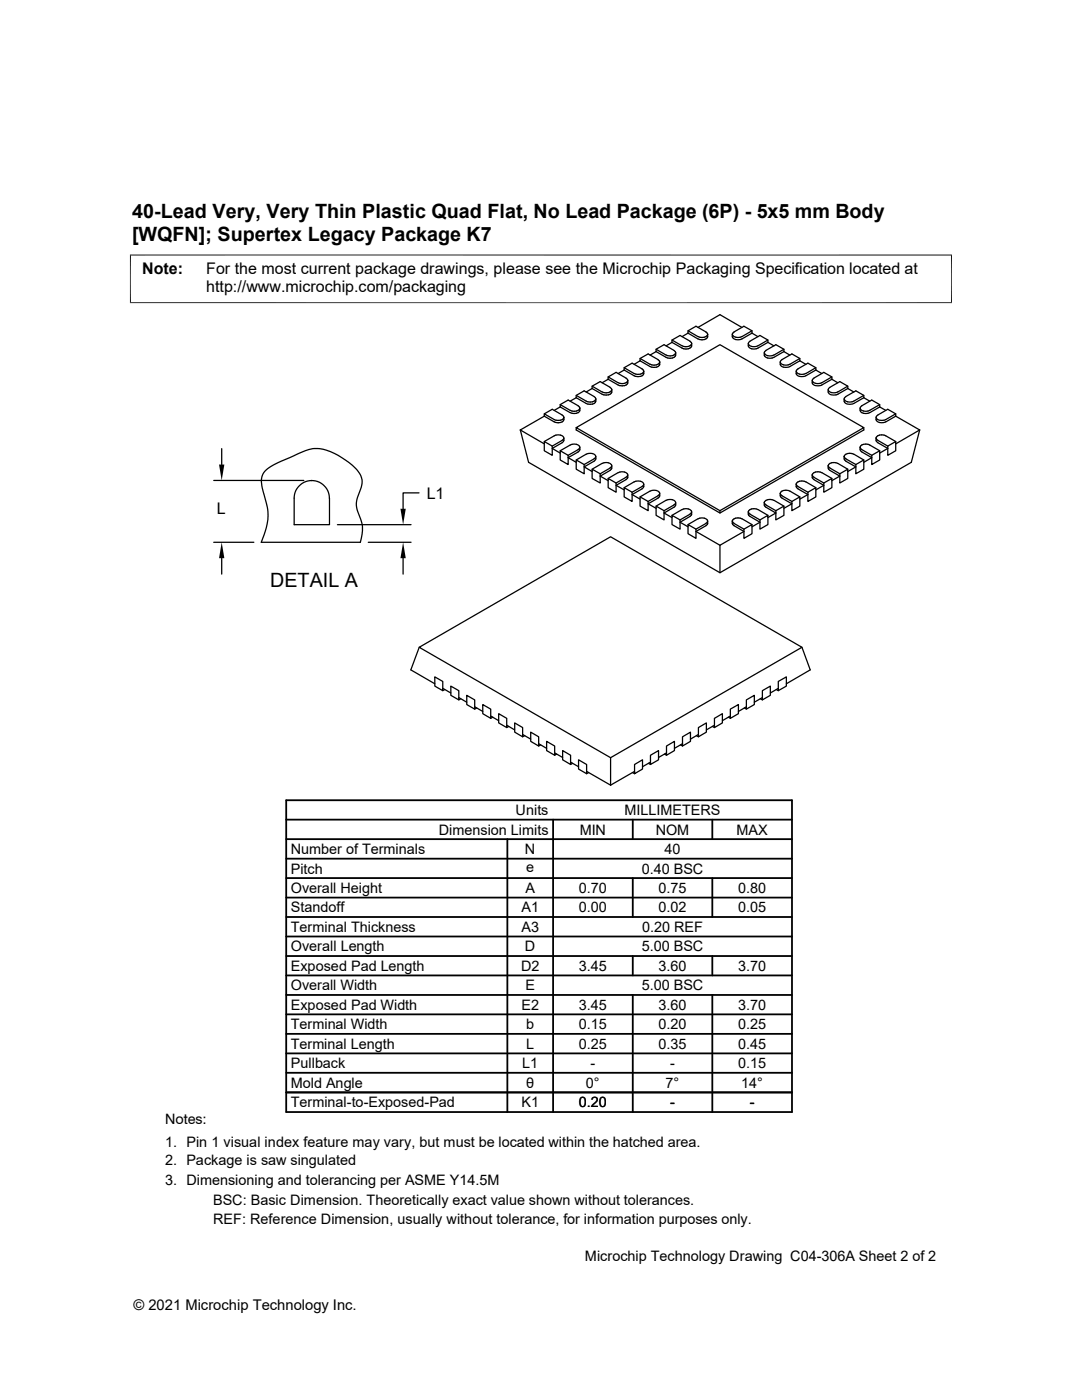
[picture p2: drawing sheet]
<svg xmlns="http://www.w3.org/2000/svg" width="216mm" height="279mm" viewBox="0 0 216 279" stroke-linecap="round" stroke-linejoin="round" font-family="sans-serif">
<g fill="none" stroke="#000" stroke-width=".25">
<path d="M115 79.4v-.5l1.6-.9 2 1.2 .3 .4M115 79.4l2 1.1a1.3 1.3 0 0 0 1.9-.4v-.5M115 78.9l2.3 1.3M115 79.4l-1.2 .7M118.2 77.5l-1.2 .7M118.2 77.5l1.9 1.2M118.2 77.1l1.9 1.1M118.9 79.6l-.2 .3-.5 .3M120.2 78.2l.3 .1M121.3 75.7l-1.2 .7M121.3 75.7v-.5l1.6-.9 2.3 1.4M121.3 75.7l2 1.1"/>
<path d="M121.3 75.2l2 1.2M121.4 78.4h-.9M121.7 77.3l.3 .3M121.8 77.3l-2-1.1-1.6 .9v.4M122 78l-.6 .3M122 78.4a1.52 1.52 0 0 1-1.8 .3M122 77.6l.1 .2M122.1 77.8l-.1 .6M122.1 77.8l-.1 .2M123.4 76.4l.3 .1M124.5 73.9v-.5l1.6-.9 2.1 1.2 .2 .4M124.5 73.9l2.2 1.2h1.1"/>
<path d="M124.5 73.4l2.2 1.2 1.1 .1M124.5 73.9l-1.2 .6M124.6 76.5h-.9M125.2 76.1l-.6 .4M125.2 76.6a1.52 1.52 0 0 1-1.8 .2M125.2 75.7l.1 .2M125.3 75.9l-.1 .7M125.3 75.9l-.1 .2M127.7 72v-.5l1.6-.9 2.3 1.4M127.7 72l-1.2 .7M127.7 72l2 1.2M127.7 71.5l2 1.2"/>
<path d="M128.4 74.1l-.1 .3-.5 .3M128.5 74.1l-.1 .7-.6 .3M130.9 70.2l-1.2 .7M130.9 70.2v-.5l1.6-.9 2 1.2a.54 .54 0 0 1 .3 .6 .54 .54 0 0 1-.6 .4h-.9l-.4-.2M130.9 70.2l2 1.1a1.26 1.26 0 0 0 1.9-.4M130.9 69.7l2 1.2M131.6 72.5h-.1a1.53 1.53 0 0 1-1.8 .2M131.6 72.9a1.52 1.52 0 0 1-1.9 .3M131.6 72v.2M131.6 72.2v.7M131.6 72.2v.3M134.1 68.3v-.4l1.6-.9 2 1.2 .3 .4"/>
<path d="M134.1 68.3l2.3 1.3M134.1 67.9l2 1.1M134.1 68.3l-1.2 .7M134.8 70.4v.5M137.3 66.5l-1.2 .7M137.3 66.5l2.3 1.3M137.3 66l2 1.2M137.3 69.6h-.9M138 68.6l-.1 .6-.6 .4M138 68.6a1.23 1.23 0 0 1-1.9 .4M139.3 65.3l4.4-2.5 4.3 2.5M140.5 67.8h-.9"/>
<path d="M140.9 66.3l.3 .4M140.9 66.3l-2-1.2-1.6 .9v.5M141.2 66.7l-.1 .7-.6 .4M141.2 66.7a1.23 1.23 0 0 1-1.9 .5M146.1 66.7l.1 .7 .6 .4M146.5 66.3l1.9-1.2 1.7 .9v.5M146.5 66.3l-.4 .4 .2 .3a1.53 1.53 0 0 0 1.7 .2M146.8 67.8h.9M149.3 68.6v.4M149.3 69l.2 .4 .5 .2M150 69.6h.9M150.1 66.5l1.1 .7"/>
<path d="M150.1 66.5l-2.4 1.3M150.1 66l-2.1 1.2M152.5 70.4l.1 .7M152.6 70.2v.4M152.6 71.1h.1a1.53 1.53 0 0 0 1.7 .2M152.6 70.6l.1 .1a1.53 1.53 0 0 0 1.7 .1M153.2 68.3l-2.3 1.3M153.2 67.9l-2 1.1M153.2 68.3v-.4l-1.6-.9-2 1.1a.54 .54 0 0 0-.2 .7 .54 .54 0 0 0 .6 .3l.9 .1 .3-.2M153.2 68.3l1.2 .7M155.7 72.2l.1 .7 .6 .4M156.4 70.2l-2 1.1"/>
<path d="M156.4 69.7l-2 1.2M156.4 70.2l1.2 .7M156.4 70.2v-.5l-1.6-.9-2.2 1.4M157.6 72.7l-.3 .1h-.9M158.9 74.1v.7M158.9 73.9v.4M159 74.8a1.52 1.52 0 0 0 1.8 .2M159 74.3v.1a1.53 1.53 0 0 0 1.8 .1M159.6 72l1.2 .7M159.6 72l-2.2 1.2-1 .1M159.6 71.5l-2 1.2M159.6 72v-.5l-1.6-.9-2 1.2a.54 .54 0 0 0-.3 .7 .54 .54 0 0 0 .7 .3"/>
<path d="M162.1 75.9v.7M162.1 75.7v.4M162.2 76.1l.6 .4M162.4 75.5l2-1.2 1.6 .9v.5M162.4 75.5l-.2 .2M162.8 76.5h.8M162.8 73.9l-2 1.1M162.8 73.4l-2 1.1M162.8 73.9v-.5l-1.6-.9-2.2 1.4M162.8 73.9l1.2 .6M165.9 78.4h.9M166 75.7l1.2 .7"/>
<path d="M166 75.7l-2 1.1a1.52 1.52 0 0 1-1.8-.2M166 75.2l-2.4 1.3M169.2 77.5l1.2 .7M169.2 77.5l-2 1.2a1.26 1.26 0 0 1-1.9-.5l-.1-.4M169.2 77.1l-2.4 1.2M169.2 77.5v-.4l-1.6-.9-2 1.1a.54 .54 0 0 0-.3 .7 .54 .54 0 0 0 .6 .3M172.4 79.4l-2.1 1.1a1.27 1.27 0 0 1-1.9-.4v-.5M172.4 78.9l-2.4 1.3M172.4 79.4l1.1 .7M172.4 79.4v-.5l-1.6-.9-2.3 1.4v.4l.6 .4M42.7 95.9h17.9M44.2 89.5v3.2"/>
<path d="M53.1 93.8a18.7 18.7 0 0 1 5.6-2.9 8.2 8.2 0 0 1 5.8-1.2 14 14 0 0 1 7.4 5 3.2 3.2 0 0 1 .1 2.9l-.6 1.5a4 4 0 0 0 0 3 7.2 7.2 0 0 1 .5 6.1h-19.8a12.1 12.1 0 0 0 1.3-6.9l-.7-2.5a5.3 5.3 0 0 1-.2-4.2zM62.2 95.9h.1M65.7 99.4a3.5 3.5 0 0 0-3.5-3.5 3.5 3.5 0 0 0-3.5 3.5v5.3h7v-5.3M83.6 98.4h-3.2v3.1M103.8 85.8l1.7 6.5 38.2 22 38.1-22 1.7-6.5M103.8 85.8l4.8 2.8M108.6 82.6l2 1.1a1.26 1.26 0 0 0 1.9-.4l-.3-.5M108.6 83.1l2 1.1M108.6 88.1l1.6 .9v1.9l-1.6-.9zM108.6 83.1l-4.8 2.7M111.8 81.2l-1.2 .7M111.8 81.2l2.3 1.3"/>
<path d="M111.8 80.8l2.3 1.2M111.8 90l1.6 .9v1.8l-1.6-.9zM112.2 87.9a.54 .54 0 0 0 .3-.7 .54 .54 0 0 0-.7-.4l-1 .1-2.2 1.2M112.2 82.8l-2-1.1-1.6 .9v.5M112.2 87.9l-2 1.1M112.5 87.9l-.3 .4-2 1.2 1.6 .9M112.5 83.7l-.1 .3a1.55 1.55 0 0 1-1.8 .2M112.5 83.3v.4M112.5 87.4v.5M114.1 88.7h.9M114.1 88.7l-2.3 1.3M115 85.3l28.7-16.5 28.7 16.5-28.7 16.6-28.7-16.6v.5l28.7 16.6 28.7-16.6v-.5"/>
<path d="M115 91.8l1.6 .9v1.9l-1.6-1zM115 82h-.9M115 88.7l.7 .4v.3l-.3 .3M115 82.5h-.9M115.4 81l.3 .4M115.4 81l-2-1.2-1.6 1v.4M115.4 89.7l-2 1.2M115.7 81.4l-.1 .7-.6 .4M115.7 81.4l-.2 .4-.5 .2M115.7 89.3v.5l-.2 .3-2.1 1.2 1.6 1M117.3 90.5l-2.3 1.3M117.3 90.5h.9"/>
<path d="M118.2 93.6l1.6 1v1.8l-1.6-.9zM118.2 80.2h-.9M118.2 90.5a.54 .54 0 0 1 .6 .4 .54 .54 0 0 1-.2 .6M118.6 92l-2 1.2 1.6 .9M118.6 91.6l-2 1.1M118.9 91.1v.6l-.3 .3M120.1 92.5l-1.9 1.1M120.5 92.4h.9M120.5 92.4l-.3 .1M121.3 95.5l1.6 .9v1.8l-1.6-.9zM121.4 92.4l.6 .3M121.8 93.9l-2 1.1 1.5 .9"/>
<path d="M121.8 93.4l-2 1.2M122 93.6l-.3 .3M122 93.2l-.3 .2M122 92.7v.5M122.1 92.9l-.1 .7M123.3 94.3l-2 1.2M123.7 94.2h.9M123.7 94.2l-.3 .1M124.5 97.3l1.6 .9v1.9l-1.6-.9zM124.6 94.2l.6 .4M124.9 95.7l-2 1.2 1.6 .9M125.2 95.5l-.3 .2"/>
<path d="M125.2 95l-2.3 1.4M125.2 94.6v.4M125.3 94.8l-.1 .7M126.9 96h.9M126.9 96.1l-2.4 1.2M127.7 99.2l1.6 .9v1.8l-1.6-.9zM127.8 96.1a.54 .54 0 0 1 .6 .3 .54 .54 0 0 1-.3 .7l-2 1.1M128.1 97.6l-2 1.1 1.6 .9M128.5 96.6l-.1 .6-.3 .3M129.7 98l-2 1.2M129.7 98a1.52 1.52 0 0 1 1.9 .3M131.3 99.4l-2 1.1 1.6 1"/>
<path d="M131.6 99.1l-.3 .3M131.6 98.7l-2.3 1.4M131.6 98.3v.4M131.6 98.5v.6M132.9 99.8l-2 1.2M132.9 99.9a1.26 1.26 0 0 1 1.9 .4l-.2 .4-2.1 1.2M154.4 99.9a1.52 1.52 0 0 0-1.8 .2M154.4 99.8l2 1.2M155.7 98.5v.6l.3 .3M155.7 98.5l.3 .4 2 1.2M156 99.4l2 1.1-1.6 1M156.4 97.9l-.5 .2-.2 .4"/>
<path d="M156.4 97.9h1l2.2 1.3M158.9 96.6v.7M158.9 96.6v.2M158.9 96.4v.2M159 97.3l.2 .2M159 96.8l2.2 1.4M159.2 97.6l2 1.1-1.6 .9M159.6 96.1l-.6 .3M160.4 96.1l.4 .1M160.4 96h-.8M160.8 96.2l2 1.1M161.2 98.2l1.6-.9v1.9l-1.6 .9z"/>
<path d="M162.1 94.8v.7M162.1 94.8v.2M162.1 94.6v.2M162.2 95.5l.2 .2M162.2 95l.2 .2M162.4 95.7l2 1.2-1.6 .9M162.4 95.2l2 1.2M162.8 94.2l-.6 .4M163.6 94.2l2.4 1.3M163.6 94.2h-.8M164.4 96.4l1.6-.9v1.8l-1.6 .9zM165.2 92.9l.1 .6 .3 .4"/>
<path d="M165.3 92.9l.2 .4 2.1 1.3M165.6 93.9l2 1.1-1.6 .9M165.9 92.4l-.5 .2-.1 .3M166.8 92.4h-.9M166.8 92.4l2.4 1.2M167.6 94.6l1.6-1v1.9l-1.6 .9zM168.4 91.1l.1 .6 .3 .3M168.4 91.1l.4 .4M168.8 92l2 1.2-1.6 .9M168.8 91.6l2 1.1M169.1 80.2h.9M169.1 90.5l-.5 .3-.2 .3"/>
<path d="M170 90.5l2.4 1.3M170 90.5h-.9M170.8 92.7l1.6-.9v1.8l-1.6 1zM171.6 89.3v.4M171.6 81.4v.5M171.6 81.9l.2 .4 .5 .2M171.6 89.7l.3 .4 2 1.2-1.5 1M172 81l1.9-1.2 1.6 1v.4M172 89.7l1.9 1.2M172 81a.54 .54 0 0 0-.3 .7 .54 .54 0 0 0 .6 .3M172.3 88.7a.54 .54 0 0 0-.6 .3 .54 .54 0 0 0 .3 .7M172.3 82.5h.9"/>
<path d="M172.3 82h.9M173.2 88.7l2.3 1.3M173.2 88.7h-.9M173.9 90.9l1.6-.9v1.8l-1.6 .9zM174.8 87.4v.5l.2 .3 2.1 1.3-1.6 .9M174.8 87.4a1.24 1.24 0 0 1 1.9-.4l2 1.1M174.8 83.3v.4a1.24 1.24 0 0 0 1.9 .5M174.8 87.4l.4 .5M175.2 82.8l1.9-1.1 1.6 .9v.5M175.2 87.9l1.9 1.1M175.5 81.2l1.2 .7M175.5 81.2l-2.3 1.3"/>
<path d="M175.5 80.8l-2.3 1.2M177.1 89l1.6-.9v1.9l-1.6 .9zM178.7 83.1l4.8 2.7M178.7 82.6l-2 1.1a1.37 1.37 0 0 1-1.9-.3l.4-.6M178.7 83.1l-2 1.1M183.5 85.8l-4.8 2.8M42.7 108.2h8M44.2 111.4v3.2M67.3 104.7h14.7M73.5 108.2h8.5M80.4 111.4v3.2M130.9 101l1.6 .9v1.9l-1.6-1z"/>
<path d="M134.1 102.8l1.6 1v1.8l-1.6-.9zM134.8 100.8l-.2 .4-2.1 1.2 1.6 .9M134.8 100.3v.5M136.1 101.7l-2 1.1M136.1 101.7a1.23 1.23 0 0 1 1.9 .5l-.3 .4-2 1.2M137.3 104.7l1.6 .9v1.8l-1.6-.9zM138 102.2v.5l-.2 .3-2.1 1.2 1.6 .9M139.3 103.5l-2 1.2M139.3 103.5a1.23 1.23 0 0 1 1.9 .5l-.3 .4-2 1.2M141.2 104v.5l-.2 .3-2.1 1.3 4.8 2.7M143.7 108.8v5.5M143.7 101.9v.5"/>
<path d="M146.1 104v.5l.2 .3 2.1 1.3-4.7 2.7M146.1 104l.3 .4 2 1.2M148 103.5a1.28 1.28 0 0 0-1.9 .5M148 103.5l2.1 1.2M148.4 105.6l1.7-.9v1.8l-1.7 .9zM149.3 102.2v.4M149.3 102.6l.3 .4 2 1.2-1.5 .9M151.2 101.7a1.33 1.33 0 0 0-1.9 .4l.3 .5 2 1.2M151.2 101.7l2 1.1M151.6 103.8l1.6-1v1.9l-1.6 .9zM152.5 100.3l.1 .7M152.5 100.3l.1 .2"/>
<path d="M152.6 100.1l-.1 .2M152.6 101l2.2 1.4-1.6 .9M152.6 100.5l2.2 1.4M154.8 101.9l1.6-.9v1.8l-1.6 1zM158 100.1l1.6-.9v1.8l-1.6 .9zM83.7 129.2l38.1-22.1 38.2 22.1-38.2 22zM83.7 129.2l-1.7 4.5 4.8 2.8M86.8 135.1l1.5 .9v1.8l-1.5-.9zM88.3 137.4l1.7 .9M88.8 137.6l-.5 .2M90 136.9l1.5 .9v1.9l-1.5-.9zM91.5 139.2l1.6 .9"/>
<path d="M91.9 139.4l-.4 .3M93.1 138.8l1.6 .9v1.8l-1.6-.9zM148.9 139.7l1.6-.9v1.8l-1.6 .9zM151.7 139.4l.4 .3M152.1 137.8l1.6-.9v1.9l-1.6 .9zM152.1 139.2l-1.6 .9M154.9 137.6l.4 .2M155.3 136l1.6-.9v1.8l-1.6 .9zM155.3 137.4l-1.6 .9M160 129.2l1.7 4.5-4.8 2.8M94.7 141.1l1.6 .9M95.1 141.3l-.4 .2"/>
<path d="M96.3 140.6l1.6 .9v1.9l-1.6-1zM97.9 142.9l1.6 .9M98.3 143.1l-.4 .3M99.5 142.4l1.6 1v1.8l-1.6-.9zM101.1 144.7l1.6 1M101.5 145l-.4 .2M102.7 144.3l1.6 .9v1.8l-1.6-.9zM104.3 146.6l1.6 .9M104.7 146.8l-.4 .2M105.9 146.1l1.6 .9v1.9l-1.6-.9zM107.5 148.4l1.6 1M107.9 148.7l-.4 .2"/>
<path d="M109.1 148l1.6 .9v1.8l-1.6-.9zM110.7 150.3l1.6 .9M111.1 150.5l-.4 .2M112.3 149.8l1.6 .9v1.9l-1.6-1zM113.9 152.1l1.5 .9M114.3 152.3l-.4 .3M115.4 151.6l1.7 1v1.8l-1.7-.9zM117.1 153.9l4.7 2.8M117.5 154.2l-.4 .2M121.8 151.2v5.5M126.2 154.2l.4 .2M126.6 153.9l-4.8 2.8"/>
<path d="M126.6 152.6l1.6-1v1.9l-1.6 .9zM129.4 152.3l.4 .3M129.8 150.7l1.6-.9v1.8l-1.6 1zM129.8 152.1l-1.6 .9M132.6 150.5l.4 .2M133 148.9l1.6-.9v1.8l-1.6 .9zM133 150.3l-1.6 .9M135.8 148.7l.4 .2M136.2 147l1.6-.9v1.9l-1.6 .9zM136.2 148.4l-1.6 1M139 146.8l.4 .2M139.4 145.2l1.5-.9v1.8l-1.5 .9z"/>
<path d="M139.4 146.6l-1.6 .9M142.2 145l.4 .2M142.6 143.4l1.5-1v1.9l-1.5 .9zM142.6 144.7l-1.7 1M145.4 143.1l.3 .3M145.7 141.5l1.6-.9v1.8l-1.6 1zM145.7 142.9l-1.6 .9M148.5 141.3l.4 .2M148.9 141.1l-1.6 .9"/>
</g>
<path d="M26 50.8v9.7M189.9 50.8v9.7M189.9 50.9h-164M25.9 60.4h164" fill="none" stroke="#000" stroke-width=".2"/>
<g fill="none" stroke="#000" stroke-width=".36">
<path d="M57.1 159.7h100.9v62.2h-100.9zM57.1 179.1h100.9M57.1 175.2h100.9M57.1 171.4h100.9M57.1 167.5h100.9M57.1 163.6h100.9M101.2 167.5v54.4M110.4 163.6v58.3M126.3 163.6v3.9M126.3 175.2v7.8M142.1 163.6v3.9M142.1 175.2v7.8"/>
<path d="M57.1 190.8h100.9M57.1 186.9h100.9M57.1 183h100.9M57.1 198.6h100.9M57.1 194.7h100.9M126.3 190.8v3.9M126.3 198.6v23.3M142.1 190.8v3.9M142.1 198.6v23.3M57.1 206.3h100.9M57.1 218h100.9M57.1 202.4h100.9"/>
<path d="M57.1 210.2h100.9M57.1 214.1h100.9"/>
</g>
<path d="M43.7 92.7h1.1l-.6 3.2zM44.2 108.2l.6 3.2h-1.1zM80.4 108.2l.6 3.2h-1.1zM79.9 101.5h1.1l-.6 3.2z" fill="#000"/>
<g font-size="3.9">
<text x="26.4" y="43.5">40-Lead Very, Very Thin Plastic Quad Flat, No Lead Package (6P) - 5x5 mm Body</text>
<text x="26.4" y="48.1">[WQFN]; Supertex Legacy Package K7</text>
<text x="53.9" y="117.2">DETAIL A</text>
</g>
<g font-size="3.2">
<text x="28.4" y="54.7">Note:</text>
<text x="41.1" y="58.3">http://www.microchip.com/packaging</text>
<text x="41.1" y="54.7">For the most current package drawings, please see the Microchip Packaging Specification located at</text>
<text x="85.2" y="99.5">L1</text>
<text x="43.3" y="102.5">L</text>
</g>
<g font-size="2.9">
<text x="87.6" y="166.6">Dimension Limits</text>
<text x="102.9" y="162.7">Units</text>
<text x="115.7" y="166.6">MIN</text>
<text x="124.6" y="162.7">MILLIMETERS</text>
<text x="130.8" y="166.6">NOM</text>
<text x="147" y="166.6">MAX</text>
<text x="58" y="170.4">Number of Terminals</text>
<text x="104.8" y="170.4">N</text>
<text x="132.6" y="170.4">40</text>
<text x="58" y="178.2">Overall Height</text>
<text x="58" y="174.3">Pitch</text>
<text x="104.8" y="178.2">A</text>
<text x="105" y="174.1">e</text>
<text x="115.5" y="178.2">0.70</text>
<text x="128" y="174.3">0.40 BSC</text>
<text x="131.4" y="178.2">0.75</text>
<text x="147.3" y="178.2">0.80</text>
<text x="58" y="186">Terminal Thickness</text>
<text x="58" y="182.1">Standoff</text>
<text x="104.1" y="182.1">A1</text>
<text x="104.1" y="186">A3</text>
<text x="115.5" y="182.1">0.00</text>
<text x="128.1" y="186">0.20 REF</text>
<text x="131.4" y="182.1">0.02</text>
<text x="147.3" y="182.1">0.05</text>
<text x="58" y="189.9">Overall Length</text>
<text x="104.8" y="189.9">D</text>
<text x="128" y="189.9">5.00 BSC</text>
<text x="58" y="197.7">Overall Width</text>
<text x="58" y="193.8">Exposed Pad Length</text>
<text x="104" y="193.8">D2</text>
<text x="104.8" y="197.7">E</text>
<text x="115.5" y="193.8">3.45</text>
<text x="128" y="197.7">5.00 BSC</text>
<text x="131.4" y="193.8">3.60</text>
<text x="147.3" y="193.8">3.70</text>
<text x="58" y="201.5">Exposed Pad Width</text>
<text x="104" y="201.5">E2</text>
<text x="115.5" y="201.5">3.45</text>
<text x="131.4" y="201.5">3.60</text>
<text x="147.3" y="201.5">3.70</text>
<text x="58" y="205.4">Terminal Width</text>
<text x="58" y="209.3">Terminal Length</text>
<text x="105" y="205.4">b</text>
<text x="105" y="209.3">L</text>
<text x="115.5" y="209.3">0.25</text>
<text x="115.5" y="205.4">0.15</text>
<text x="131.4" y="205.4">0.20</text>
<text x="131.4" y="209.3">0.35</text>
<text x="147.3" y="209.3">0.45</text>
<text x="147.3" y="205.4">0.25</text>
<text x="58" y="213.2">Pullback</text>
<text x="104.2" y="213.2">L1</text>
<text x="117.8" y="213.2">-</text>
<text x="133.7" y="213.2">-</text>
<text x="147.3" y="213.2">0.15</text>
<text x="58" y="221">Terminal-to-Exposed-Pad</text>
<text x="58" y="217.1">Mold Angle</text>
<text x="104" y="221">K1</text>
<text x="105" y="217.1">θ</text>
<text x="115.5" y="221">0.20</text>
<text x="116.9" y="217.1">0°</text>
<text x="132.8" y="217.1">7°</text>
<text x="133.7" y="221">-</text>
<text x="147.9" y="217.1">14°</text>
<text x="149.6" y="221">-</text>
<text x="32.9" y="224.4">Notes:</text>
<text x="32.9" y="229">1. Pin 1 visual index feature may vary, but must be located within the hatched area.</text>
<text x="32.9" y="232.6">2. Package is saw singulated</text>
<text x="32.9" y="236.6">3. Dimensioning and tolerancing per ASME Y14.5M</text>
<text x="42.5" y="244.3">REF: Reference Dimension, usually without tolerance, for information purposes only.</text>
<text x="42.5" y="240.6">BSC: Basic Dimension. Theoretically exact value shown without tolerances.</text>
<text x="116.7" y="251.7">Microchip Technology Drawing C04-306A Sheet 2 of 2</text>
<text x="26.6" y="261.3">© 2021 Microchip Technology Inc.</text>
</g>
</svg>
